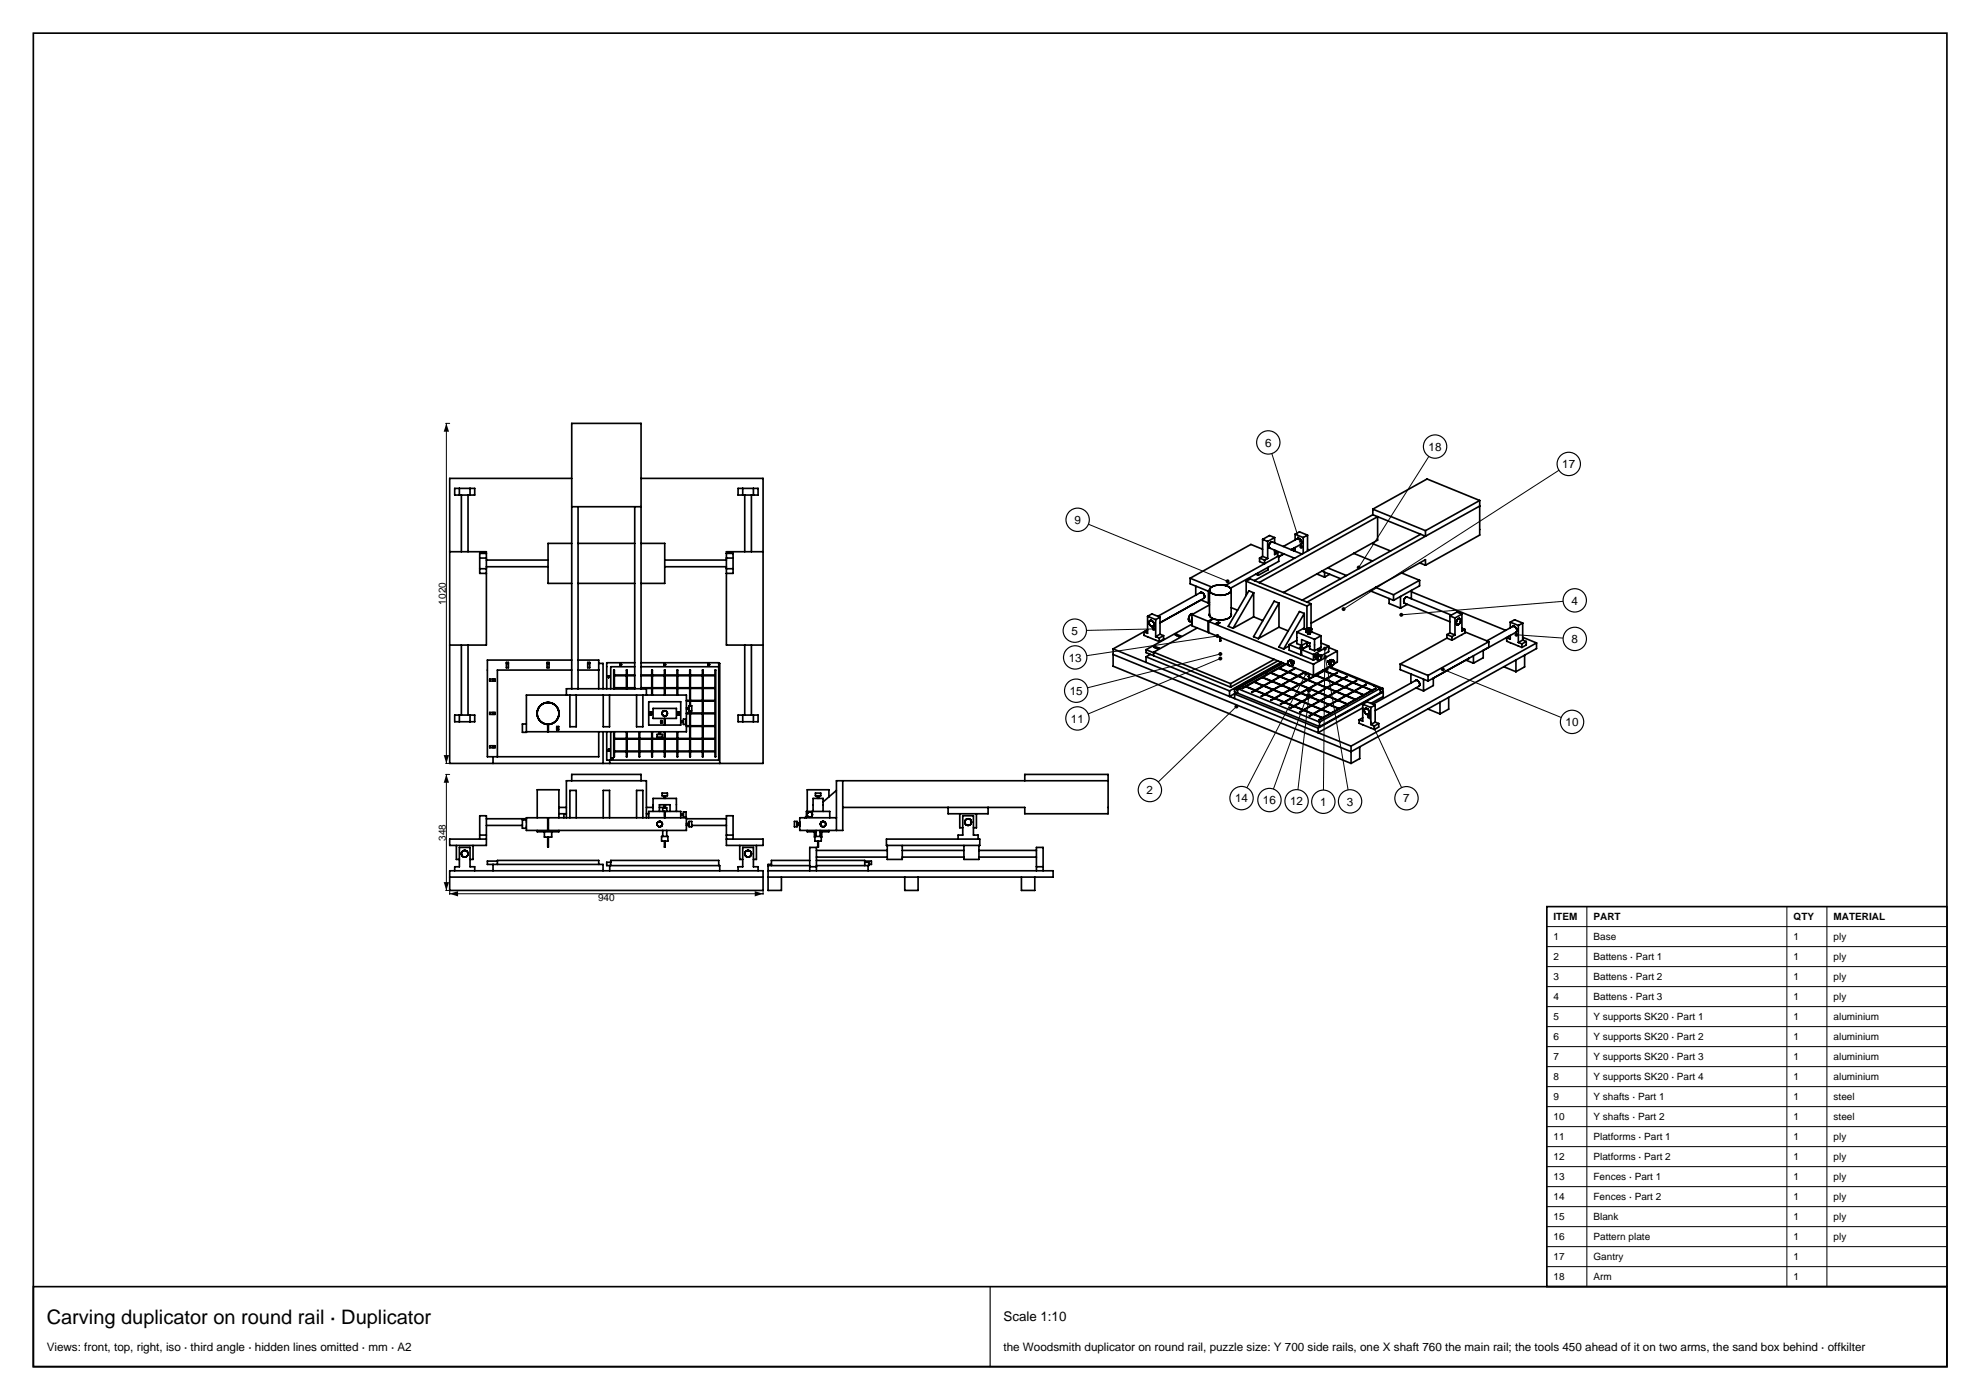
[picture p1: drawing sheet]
<svg xmlns="http://www.w3.org/2000/svg" width="594mm" height="420mm" viewBox="0 0 594 420" stroke-linecap="round" stroke-linejoin="round" font-family="sans-serif">
<g fill="none" stroke="#000" stroke-width=".5">
<path d="M10 9.9h574.1v400.1h-574.1zM136.4 146.5h6v2h-6zM137.8 146.5v2M138.4 148.5v17M140.4 148.5v17M141 146.5v2M171.5 143.5h-36.6v85.5h94v-85.5h-36.6M171.5 152h20.8M173.4 152v54.6M190.4 152v54.6M221.4 146.5h6v2h-6zM222.8 146.5v2"/>
<path d="M223.4 148.5v17M225.4 148.5v17M226 146.5v2M411.8 154.4l-35.5 19.8M411.8 152.7v1.7M411.8 154.4l15.8 6.5v-1.7M411.8 152.7l15.8 6.5M443.9 150.2v10.3l-16.3 9.1M443.9 151.8l-51.8 28.8M443.9 150.2l-15.8-6.5-16.3 9M443.9 150.2l-16.3 9M134.9 165.5h11v28h-11"/>
<path d="M143.9 170.6h2M143.9 167.4h2M145.9 166h-2v6h2M145.9 168h18.5M145.9 170h18.5M171.5 163h-7.1v12h7.1M173.4 175h17M173.4 163h17M192.3 163h7.1v12h-7.1M199.4 168h18.5M199.4 170h18.5M217.9 166h2v6h-2"/>
<path d="M217.9 170.6h2M217.9 167.4h2M228.9 165.5h-11v28h11M357 173.5v1.6l5.8 2.4M357 173.5l6.5 2.6M358.7 175.8v2.8M360.1 177.8l-12.8 7.1M360.2 177.7l-.1 .1M360.3 180l2.2 .9M360.4 177.7h.1M360.4 177.7h-.2M360.5 177.7l.7 .7 .1 .9"/>
<path d="M361.3 179.4l-13.3 7.4 12.3-6.8M361.3 179.3v.1M362.5 177.4v3.5M362.8 177v7.7M369.2 176.5v.1a1.56 1.56 0 0 1-1.7 1.8 4.1 4.1 0 0 1-4.6-1.2l-.1-.2M369.2 176.5a5 5 0 0 0-6.2 .1l-.2 .4M369.3 177v7.7M373.9 174.4v4.2M373.9 174.4l1.2-.7 15.6 6.3M373.9 174.4l18.2 7.4M376.1 177.8l-1.4-.6-6.2 10.7 1.4 .6M376.1 177.8l-6.2 10.7"/>
<path d="M376.1 177.8v7.2M376.7 172.3l.8 .3M377.5 171.8v.8M377.9 167.4v1.1l1.5 .6v-1.1M377.9 167.4l1.5 .6M378.8 164.8l-3.5-1.5-18.3 10.2M378.8 166.9l-.9 .5M378.8 161.8l1.5 .6M378.8 161.8v5.1M378.8 166.9l1.5 .6M380.3 167.5l-.9 .5M380.3 162.4v5.1"/>
<path d="M380.4 170.2v.8l-2.9 1.6M380.7 163.9v.1M380.7 164l.1 .3M380.8 164.3h.1M380.8 164.3v.1M380.8 164.4h.1M380.9 164.4l7.5 3.1M381.6 162.6h.1M381.6 162.6l-.6 .4-.3 .9M381.6 162.6l9 3.6M382.4 161.3v1.6M382.4 165v1.4l.9-.5"/>
<path d="M382.4 165.5l.9 .4M382.4 161.3l-1.5-.6-2.1 1.1M382.4 161.3l-2.1 1.1M382.8 165.2l-.4 .2M383.3 166.6l.3 .1M383.3 165.9v1M383.6 166.7v1.7l-14.5 8.1M383.6 166.7l-16 9M385.2 166.2l-1.6 .8M387.5 164.9v.1M388.5 160.3l2.5 1M388.5 160.3l1.3-.7 2.5 .9"/>
<path d="M388.5 160.3v1.7M388.5 164.3v1.1M389.4 161.5l-4.4 2.4M389.4 161.5h.3M389.4 161.5h.1M389.7 161.5v.1M389.7 161.6l.7 .8-.1 .8M390.3 163.3l-2.8 1.6M390.3 163.2v.1M391 161.3v4.7M392.3 164.8l.5 .2M392.3 160.5l-1.3 .8"/>
<path d="M392.3 160.5v4.8M395 172.2l2.4 .9M396.6 171.3l5.6 2.3M397.4 171.6v1.5M398.3 170.4l5.6 2.3M398.3 170.4l-13.3 7.4M398.9 172.3l-1.5 .8M406.1 166l5.6 2.3M406.1 166l7.2-4v-7l-35.5 19.8M406.1 166l-7.8 4.4M410.9 177.2l7.2 2.9M411.8 162.8v.3l5.4 2.2"/>
<path d="M412.7 176.2l5.4 2.2M412.7 176.2l-19.4 10.8M416.7 179.6v1.5l3.4 1.4M418.1 178.4v1.7M420.1 178.9v3.6M420.5 171.9l5.4 2.2M420.5 171.9l-7.8 4.3M421.6 179.3l-.5 .9 .3 .8 13.6 5.5M421.7 179.2l-.1 .1M422 179.1h.1M422 179.1l-.3 .1M422.1 179.1l13.3 5.4"/>
<path d="M423.4 177.5l28.3 11.6M423.4 177.1v2.5M425.9 174.1v1.7l-7.8 4.3M425.9 174.1l-7.8 4.3M425.9 168.9l1.7 .7M426.2 160.3l-35.5 19.7M427.6 169.6v-1.7l-7.1 4M138.4 193.5v21M140.4 193.5v21M151.9 199h.6M151.9 198.7h.6v1.6h-.6zM164.1 199h.6"/>
<path d="M164.1 198.7h.6v1.6h-.6zM171.5 198h-25.3v29h33.4v-7.5M173.4 198h6.2v8.6M176.3 199h.6M176.3 198.7h.6v1.6h-.6zM179.6 199h1.3v7.6M186 199.4h.1M186 199.5h.1M186 199.3v.1M186.1 199.3h-.1M186.1 199.5v.1M186.1 199.6h.1"/>
<path d="M186.1 199.3h.1M186.1 199.2v.1M186.1 199.2h.1M186.2 199.6h.1M186.2 199.2h.1M186.3 199.2h.1M186.3 199.6h.1M186.3 199.2v.1M186.3 199.3h.1M186.4 199.6h.1M186.4 199.3h.1M186.4 199.5v.1"/>
<path d="M186.4 199.5h.1M186.4 199.4h.1M190.4 198.8h-8.4v7.8M192.3 198.8h23.3v29.2h-33.6v-8.5M199.2 199.4h.1M199.2 199.5h.1M199.2 199.3v.1M199.3 199.3h-.1M199.3 199.5v.1M199.3 199.6h.1M199.3 199.3h.1M199.3 199.2v.1"/>
<path d="M199.3 199.2h.1M199.4 199.6h.1M199.4 199.2h.1M199.5 199.2h.1M199.5 199.6h.1M199.5 199.2v.1M199.5 199.3h.1M199.6 199.6h-.1M199.6 199.3h.1M199.6 199.5v.1M199.6 199.5h.1M199.6 199.4h.1"/>
<path d="M212.4 199.4h.1M212.4 199.5h.1M212.4 199.3v.1M212.4 199.3h.1M212.5 199.3h-.1M212.5 199.5v.1M212.5 199.6h.1M212.5 199.3h.1M212.5 199.2v.1M212.5 199.2h.1M212.6 199.2h-.1M212.6 199.6h.1"/>
<path d="M212.6 199.2h.1M212.7 199.2h.1M212.7 199.6h.1M212.7 199.2v.1M212.7 199.3h.1M212.8 199.6h-.1M212.8 199.3h.1M212.8 199.5v.1M212.8 199.5h.1M212.8 199.3v.1M212.8 199.4h.1M215.6 199h.3v30"/>
<path d="M223.4 193.5v21M225.4 193.5v21M333.9 194.7v5.2l71.4 29.1M333.9 194.7l71.4 29.1M343.2 189.6v1l4.6 1.9M343.8 197v1.7M343.8 197l25.1 10.3M343.8 194.9v.9l25.4 10.3M343.8 194.9l2.3 .9M344.3 188.9l-10.4 5.8M344.3 189l-1.1 .6M344.3 184.9v5.1l-1.1-.4"/>
<path d="M344.3 184.9l2.4 1M344.3 184.9l1.3-.7 2.4 1M344.9 186.3l-.2 .4 .2 .7 .5 .5 .5 .1M345 186.2l-.1 .1M345.1 186.2h-.1M345.1 196.3l-1.3 .7M345.1 186.1l.5 .1 .4 .5 .2 .6-.1 .5M345.1 186.1v.1M345.9 188h.1M346 187.9l-.1 .1M346.1 187.9h-.1M346.1 195.7v1"/>
<path d="M346.1 195.7l23.1 9.4M346.1 194.1l.4-.2 1.2 .5-.4 .2zM346.1 187.8v.1M346.1 187.8h.1M346.5 193.9v.4M346.7 191l1.1 .4M346.7 185.9v5.1M347.8 191.4v1.1M348 190.3l1.1 .4M348 185.2l-1.3 .7M348 185.2v5.1M348 190.3l-1.3 .7"/>
<path d="M349.1 190.7v1l-1.3 .8M349.1 190.7l-1.3 .7M352.6 190.5l.4-.2 1.2 .5-.4 .2zM353 190.3v.4M356.6 186.1v.1M356.6 186.2l.2 .2M356.8 186.4h.1M356.8 186.4l.8 .3M357.5 186.5l.1 .1M357.6 186.6h.1M357.6 187.2l-13.8 7.7M357.6 184.4v3.3l4.8 2"/>
<path d="M357.6 184.4l4.8 2M357.6 185.5l-.1 1M357.7 184.1h.1M357.7 184.1l-.5 .2-.4 .5-.2 1.3M357.8 184.1l.2 .1M359.2 188.4l-13.1 7.3M362.4 186.4v3.3M362.6 186.4v3.4l24.1 9.8M362.6 186.4l31.4 12.9M362.6 189.6l-.2 .1M362.8 184.7l1.1 .9M362.8 184.1v.6"/>
<path d="M362.8 180.7l-.3 .2M362.8 181.5l-5.2 2.9M363.9 185.6v.1M363.9 185.6l-1.5 .8M364.9 187l.6-.4 .5 .2-.7 .4zM365.5 186.6v.5M366 191.2v1M366 192.2h.1M366.1 192.2h.1M366.2 192.2h.1M366.2 191.3v.9M369.3 182.3l2 .8"/>
<path d="M369.4 184.7a4.8 4.8 0 0 1-5.4 .9l-1.4 .8M369.4 184.1v.6M376.1 185l2.8 1.2M376.1 185l-6.2 3.5M382.3 197.8l-13.1 7.3M383.4 198.3l-14.2 7.8M383.7 180.9l-1.5-.5-6.1 10.6 1.4 .6M383.7 188.1l2.8 1.2M383.7 188.1l-6.2 3.5M383.7 180.9l-6.2 10.7M383.7 180.9v7.2M384.3 198.7l-15.4 8.6"/>
<path d="M384.6 198.8l-14.2 7.9M385 198.9l-13.7 7.7M385.7 199.2l-13.1 7.3 1.1-.5 2.8 1.1M385.8 199.3l-2.1 1.1M386.3 198.9h.1M386.3 198.9l.4 .7M386.3 198.6v.3M386.3 198.6h.1M386.4 198.5l-.1 .1M386.4 198.4v.1M386.5 198.4h-.1M386.5 198.4h.1"/>
<path d="M386.6 198.3l-.1 .1M386.7 198.3h.1M386.7 198.3h-.1M386.7 199.6l.3 .2M386.8 193.4v1.7l3.5 1.4M386.8 193.8l-1.7 .9M386.8 193.4l3.5 1.4M386.8 198.3h.1M386.9 198.3l.1 .1M387 199.8h.1M387 198.4h.1M387 198.4l.5 .8"/>
<path d="M387 198.1l-.5 .3M387.1 199.8h.1M387.1 198l-.1 .1M387.1 199.8l6.9 2.8M387.1 198h.1M387.2 199.8h-.1M387.2 198h-.1M387.3 198h.1M387.3 198h-.1M387.3 199.8h-.1M387.3 198l.1 .1M387.3 199.7v.1"/>
<path d="M387.4 199.7h-.1M387.4 198.1h.1M387.5 198.1h.1M387.5 199.2v.1M387.5 199.3l-.1 .4M387.6 198.1v.1M387.6 198.2l.4 .5M387.9 198.3h-.1M387.9 199.4l-.6 .4M387.9 198.3h.1M387.9 199.4h.1M388 198.7v.3"/>
<path d="M388 199.3l-.1 .1M388 198.3h.1M388 199.2v.1M388 199.1v.1M388 199v.1M388.1 198.6l-.1 .1M388.1 198.6h.1M388.1 198.4h.1M388.1 198.5h.1M388.1 198.5v.1M389 192.1l-2.2 1.3M389 189.6v3.5l1.5 .6"/>
<path d="M389 189.6l5.4 2.2M389.9 194.3l.5-.3 .3 .1-.5 .3zM390.3 194.8v1.7M390.4 194v.3M390.5 194.9v1.7l3.5 1.4M390.5 194.9l3.5 1.5M390.5 196.5h-.2M390.7 180l2.6 1.1M391.3 184l-1.5-.5-6.1 10.6 1.4 .6M391.3 184l-6.2 10.7M391.3 184v4.7M391.9 188.9l-.9-.4-2 1.1"/>
<path d="M391.9 188.8v.7M391.9 189.5h.1M391.9 188.7v.1M391.9 188.8h.1M391.9 189.5v.1M391.9 188.7h.1M391.9 188.8v.1M391.9 188.9h.1M391.9 189.6h.1M391.9 188.6v.1M391.9 189.6l.1 .1M392 188.6h-.1"/>
<path d="M392 189l.2 .1M392 189.7h.1M392 189.7l.1 .1M392.1 188.5l-.1 .1M392.1 193.6h.1M392.1 192.6v1M392.1 192.8l-1.6 .9M392.1 192.7h.1M392.1 181.8v6.7M392.1 193.7h.1M392.1 192.6h.1M392.1 192.7v.1"/>
<path d="M392.1 192.8h.1M392.1 193.7l.1 .1M392.1 189.8h.1M392.2 192.8h.1M392.2 193.8h.1M392.2 189.8h.2M392.2 188.5h-.1M392.2 189.1h.1M392.2 193.8v.1M392.2 193.8l-1.9 1M392.3 192.8l.1 .1M392.3 188.4l-.1 .1"/>
<path d="M392.3 189.1h.5M392.4 189.8h.1M392.4 192.9h.1M392.4 193.9l-1.9 1M392.4 193.9h.1M392.5 189.8v.4M392.5 190.2h.1M392.5 189.8h.3M392.5 192.9h.1M392.5 190.2v.1M392.5 193.9h.1M392.6 190.3h.1"/>
<path d="M392.6 192.9h.1M392.6 193.9h.1M392.7 192.9h.1M392.7 193.9h.1M392.7 190.3h.1M392.8 190.3h-.1M392.8 188.4h.1M392.8 188.4h-.5M392.8 190.2v.1M392.8 192.9h-.1M392.8 193.9h-.1M392.8 190.2h.1"/>
<path d="M392.9 192.9h-.1M392.9 193.9h-.1M392.9 189.8v.4M392.9 188.4l.3 .1M392.9 189.1h-.1M392.9 192.9l-2.4-1v1.8M392.9 192.9v1.7l1.5 .6M392.9 193.9h.1M392.9 192.9h.1M393 189.8h-.2M393 189.8h.1M393.2 188.5h.1"/>
<path d="M393.2 189.1h-.3M393.2 189.8h-.2M393.2 189v.1M393.2 189.7v.1M393.3 188.5v.1M393.3 189h-.1M393.3 181.1v7.4M393.3 181.1l-1.2 .7M393.3 188.6l.1 .1M393.3 189h.1M393.4 189h-.1M393.4 188.9v.1"/>
<path d="M393.4 189.6l-.2 .1M393.4 189.6h.1M393.4 188.7h.1M393.4 188.9h.1M393.5 189.6l2.8 1.1M393.5 189.5l-.1 .1M393.5 188.7h.1M393.5 188.8l-.1 .1M393.5 189.5h.1M393.5 188.7v.1M393.5 188.8h.1M393.5 188.8v.7"/>
<path d="M394 199.3v3.3M394 196.4v1.6M394.4 191.8v3.4M394.5 196.9h.1M394.6 196.9h.1M394.6 197h.1M394.6 196.8v.1M394.6 197l.2 .1M394.6 196.8h.1M394.6 196.7h.1M394.7 196.7h.1M394.7 196.6v.1"/>
<path d="M394.7 196.6l.3 .1M394.8 196.6h.1M394.8 197.4h.1M394.8 197.4v.2M394.8 197.6h.1M394.8 197.1v.3M394.8 197.6l-.8 .4M394.8 196.7h.1M394.8 197.6l.1 .1M394.9 197l-.1 .1M394.9 197.7h.1M394.9 196.9v.1"/>
<path d="M394.9 197.7v.1M394.9 197.8h.1M395 197.8l.6 .3M395 196.7l-.1 .2M395 196.7h.1M395 196.6v.1M395.3 196.4l-.3 .2M395.3 196.4h.1M395.4 197.7h.1M395.4 196.3l-.1 .1M395.4 197.7v.1M395.4 197.8v.1"/>
<path d="M395.4 197.9l.1 .1M395.4 196.3h.1M395.5 194.9h.1M395.5 195h.1M395.5 198h.1M395.5 194.8h.1M395.5 198l.1 .1M395.5 196.3h.1M395.5 196.3h-.1M395.6 195v.1M395.6 196.3l.6 .3M395.6 194.8h.1"/>
<path d="M395.6 198.1h.1M395.6 195.1h.1M395.7 195.1h.1M395.7 198.1h.1M395.7 196.8l-.3 .9M395.7 194.7l-.1 .1M395.7 194.7h.1M395.7 196.8h.1M395.8 194.7h-.1M395.8 195.1h.1M395.8 194.7h.1M395.8 198.1h-.1"/>
<path d="M395.8 196.7l-.1 .1M395.9 198.1h-.1M395.9 194.7h.1M395.9 194.7h-.1M395.9 196.7h-.1M395.9 195.1h.1M396 195.1h-.1M396 194.7h.1M396 195.1h.1M396 197.9l-.1 .2M396 196.6l-.1 .1M396.1 194.7v.1"/>
<path d="M396.1 195.1h-.1M396.1 197.9h-.1M396.1 196.6h.1M396.1 196.6h-.1M396.1 194.8h.1M396.1 195.1h.1M396.1 195v.1M396.2 194.8h.1M396.2 196.6h.1M396.2 195h-.1M396.2 195h.1M396.3 194.9h.1"/>
<path d="M396.3 195h-.1M396.3 194.9v.1M396.3 196.6v.1M396.3 192.9l2.3 .9M396.3 190.7v3.4l-1.9 1.1M396.3 190.7l-1.9 1.1M396.3 196.7h.1M396.4 196.7v.1M396.4 196.8h.1M396.4 196.8v.2M396.4 197h.1M396.4 197l-.3 .9"/>
<path d="M398.5 198.5h.1M398.5 198.6h.1M398.5 198.4h.1M398.5 198.3v.1M398.5 198.6l.2 .1M398.5 198.3h.1M398.6 198.3h-.1M398.6 198.3h.1M398.6 198.2v.1M398.6 193.8v1.7l-2.2 1.2M398.6 194.2l2.6 1.1M398.6 193.8l-4.6 2.6"/>
<path d="M398.6 198.2h.1M398.7 198.2l.2 .1M398.7 199v.1M398.7 199.1v.1M398.7 198.7v.3M398.7 199.2h.1M398.7 199.2v.1M398.7 199.3h.1M398.8 199.3l.7 .4M398.8 200l16.1 6.5M398.9 198.3l-.2 .4M398.9 198.3h.1"/>
<path d="M398.9 198.2v.1M399.3 197.9l-.4 .3M399.3 199.3v.1M399.3 199.4l.1 .2M399.3 199v.3M399.3 198.9v.1M399.3 197.9h.1M399.4 199.6h.1M399.4 197.9h.1M399.4 197.9h-.1M399.4 199.6l-5.4 3M399.5 197.9l.6 .3"/>
<path d="M399.5 199.6v.1M399.5 199.7h.1M399.6 199.7h.1M399.6 198.4l-.3 .5M399.6 198.4h.1M399.7 199.7h-.1M399.7 199.7h.1M399.8 198.2l-.2 .2M399.9 198.2h-.1M399.9 198.2h.1M400 198.2h.1M400 198.2h-.1"/>
<path d="M400.1 198.2h.1M400.2 199.2l-.5 .5M400.2 198.2h.1M400.2 199.2h.1M400.2 198.2l.1 .2M400.2 199.1v.1M400.3 198.4h.1M400.3 198.4v.2M400.3 198.6h.1M400.3 198.6l-.1 .5M401.2 195.3v3.3l-1 .6M401.2 195.3l-7.2 4"/>
<path d="M420.1 199.2v1.7l8.3 3.4M420.1 199.2l8.3 3.4M422.2 181.3l-2.1 1.2M434.1 191.4l-14 7.8M434.1 191.4l1.5 .7M434.1 190.4l1.5 .6M434.1 190.4v1M435 184.8l1.5 .6M435 189.9l1.5 .6M435 189.9l-.9 .5M435 184.8v5.1M435.6 191v1.1"/>
<path d="M436.5 190.5l-.9 .5M436.5 185.4v5.1M437.2 187.4h.1M437.4 187.4h-.1M437.4 185.7l-.5 1 .3 .7M437.4 185.7h.1M437.5 187.4h-.1M437.6 187.3l-.1 .1M437.6 185.6l-.2 .1M437.7 185.6h-.1M437.8 185.5h.1M437.8 185.5l-.1 .1"/>
<path d="M437.9 185.5v.1M437.9 187l-.3 .3M437.9 185.6h.1M437.9 186.9v.1M438 185.6h.1M438 185.6v.1M438 185.7l.2 .5-.3 .7M438.6 184.2v5.1l.9-.5M438.6 188.5l.9 .3M438.6 184.2l-1.5-.6-2.1 1.2M438.6 184.2l-2.1 1.2M439.5 189.6l7.1 2.9"/>
<path d="M439.5 188.8v1.1l-3.9 2.2M439.8 198l2.2 1M440.7 197.5l-10.7 6M440.7 197.5h.1M440.8 197.4l-.1 .1M442 196.7v2.3M445 195.1v2.2l-3 1.7M446.6 192.5v1.7l-18.2 10.1M446.6 192.5l-18.2 10.1M452 191.3v1.1l4.6 1.8M453.1 190.6v1.1l-1.1-.4M453.1 186.7l2.4 .9"/>
<path d="M453.1 186.7l1.3-.8 2.4 1M453.1 190.7l-1.1 .6M453.1 186.7v1.6M453.8 187.9l-7.7 4.4M453.9 187.9h-.1M454.1 187.9h.1M454.1 187.9h-.2M454.2 187.9l.4 .3M454.6 188.2h.1M454.7 188.2l.3 1.1M454.8 198v3.5M454.8 189.7l-9.8 5.5"/>
<path d="M454.8 189.7h.1M455 189.4l-.2 .3M455 189.3v.1M455.5 192.7l1.1 .5M455.5 187.6v5.1M456.6 193.2v1M456.8 191.2l4.2 1.7M456.8 192l1.1 .5M456.8 186.9l-1.3 .7M456.8 186.9v5.1M456.8 192l-1.3 .7M457.4 196.5v3.6l-2.6 1.4"/>
<path d="M457.9 192.5v1l-1.3 .7M457.9 192.5l-1.3 .7M461 192.9v1.7l-55.7 30.9-71.4-29.2M461 192.9l-55.7 30.9M136.4 214.5h6v2h-6zM137.8 214.5v2M141 214.5v2M146.9 203.7h1.6v.6h-1.6zM146.9 213.7h1.6v.6h-1.6zM147.9 203.7v.6M147.9 213.7v.6M161.2 213.1l.1 2"/>
<path d="M161.3 213.2l.1 1.9M161.3 215.1l1.2 1.6 1.8 .6v2.2h-6.4M161.4 212.6l-.2 .5M161.5 212.7l-.2 .5M162.3 211.5l-.9 1.1M162.3 211.5l-.8 1.2M163 211l-.7 .5M163 211.1l-.7 .4M164.1 210.7l.6 .1M164.1 210.7l-1.1 .3M164.1 210.8l-1.1 .3M164.3 218.1h.2"/>
<path d="M164.3 218.7h.2M164.7 210.8l.6 .1M164.7 210.7l1.1 .4M165.5 210.9l.3 .1M165.8 211.1l.7 .4M165.8 211l.7 .5M166.5 211.5a3.3 3.3 0 0 1-.2 5.2 3.3 3.3 0 0 1-4.9-1.6M166.5 211.5a3.3 3.3 0 0 1 1 3.6 3.3 3.3 0 0 1-3 2.2v2.2h41.4v-11h-48v11.2h-1.2v-2.5h1.2M167 217.9h.6v1h-.6zM167 218.1h.4v.6h-.4M169.9 208.5v-1.9h24v1.9M171 208.5v9.5h1.9v-9.5"/>
<path d="M171.5 201h-22.3v26M171.5 206.6v-79.6h20.8v79.6M173.4 201h6.2M180.9 219.5v9.5M181 208.5v9.5h1.9v-9.5M182.4 203h.1M182.4 203.1h.1M182.4 202.9v.1M182.5 202.9h-.1M182.5 203.1v.1M182.5 202.9h.1M182.5 203.2h.1"/>
<path d="M182.5 202.8v.1M182.5 202.8h.1M182.6 203.2h.1M182.6 202.8h.1M182.7 202.8h.1M182.7 203.2h.1M182.7 202.8v.1M182.7 202.9h.1M182.8 203.2h-.1M182.8 202.9h.1M182.8 203.1h.1M182.8 203h.1"/>
<path d="M183.2 219.5v8.5M184.3 202.7h3.6v3.6h-3.6zM184.3 206.6h3.6M184.3 219.5v2h3.6v-2M188.1 219.5v2h3.6v-2M190.4 200h-7.2v6.6M190.4 202.5h-2.3v-1.5h-.2v1.5h-3.6v-1.5h-.2v5.6M190.4 202.7h-2.3v3.6h2.3M190.4 206.5l-2.3 .1M191 208.5v9.5h1.9v-9.5M191.9 219.5v2h3.6v-2M192.3 202.5h3.2v-1.5h.2v1.5h3.6v-1.5h.2v1.5h3.6v-1.5h.2v1.5h3.6v-1.5h.2v1.5h3.6v-1.5h.2v1.5h3.6v-1.5h.2v26h-.2v-1.5h-3.6v1.5h-.2v-1.5h-3.6v1.5h-.2v-1.5h-3.6v1.5h-.2v-1.5h-3.6v1.5h-.2v-1.5h-3.6v1.5h-.2v-1.5h-3.6v1.5h-.2v-1.5h-3.6v1.5h-.2v-1.5h-3.6v1.5h-.2v-7.5"/>
<path d="M192.3 200h23.3M192.3 202.7h3.2v3.6h-3.2M192.3 206.5h3.2v2M194.8 214v.1M194.8 214h.1M194.8 214.1h.1M194.8 214.1h.7v.2M194.8 213.9v.1M194.8 213.9h.1M194.8 214.2h.1M194.9 213.9h-.1M194.9 214.2h.1"/>
<path d="M194.9 213.8v.1M194.9 214.2v.1M194.9 214.3h.1M194.9 213.8h.1M194.9 214.3l.1 .1M195 213.7h-.1M195 213.7h.1M195 214.4h.1M195.1 213.6l-.1 .1M195.1 214.4h.1M195.1 213.6h.1M195.2 213.6h-.1"/>
<path d="M195.2 214.4h.1M195.2 213.6h.1M195.3 213.6h.1M195.3 214.4h-.1M195.3 214.4h.1M195.4 213.6v.1M195.4 213.7h.1M195.4 214.4h-.1M195.4 214.4h.1M195.5 213.7v.1M195.5 214.3h.1M195.5 213.8v.1h-.7"/>
<path d="M195.5 213.8h.1M195.6 213.8v.1M195.6 214.2l-.1 .1M195.6 213.9h.1M195.6 214.2h.1M195.6 213.9v.1M195.6 214.1v.1M195.6 214h.1M195.6 214.1h.1M195.6 214v.1M195.7 202.7h3.6v3.6h-3.6zM195.7 208.5v-2h3.6v2"/>
<path d="M195.7 219.5v2h3.6v-2M195.9 212.5h7v3h-7zM197.7 219.5v.8M198.1 219.5v.8M198.2 216.2h.4v.7h-.4zM198.6 216.3h-.2v.4h.2M198.7 213.6l.1 .9M198.8 213.6h-.1M198.8 214.5l.1 .1M198.9 214.6l.1 .1M199 213.3l-.2 .3M199 214.7h.1"/>
<path d="M199.1 213.3h-.1M199.3 215.5v2h-4.7v-7h9.6v7h-4.7v-2M199.3 217.1h.2M199.3 216.3h.2M199.3 216.7h.2M199.5 202.7h3.6v3.6h-3.6zM199.5 208.5v-2h3.6v2M199.5 219.5v2h3.6v-2M199.7 213.3h.1M199.7 213.3h-.6M199.8 213.3l.3 .3M200.1 213.6h.1"/>
<path d="M200.1 213.6l.1 .6M200.2 214.2l-.4 .5h-.7M200.2 214.2h.1M203.2 214v.1M203.2 214h.1M203.2 214.1h.1M203.2 213.9v.1M203.2 213.9h.1M203.2 214.2h.1M203.3 213.9h-.1M203.3 214.2h.1M203.3 213.8v.1"/>
<path d="M203.3 214.2v.1M203.3 214.3h.1M203.3 213.8h.1M203.3 202.7h3.6v3.6h-3.6zM203.3 208.5v-2h3.6v3.6h-1M203.3 213.8v.1h.7M203.3 214.3l.1 .1M203.4 213.7h-.1M203.4 213.7h.1M203.4 214.4h.1M203.5 213.7h-.1M203.5 213.6v.1"/>
<path d="M203.5 214.4h.1M203.5 213.6h.1M203.6 213.6h-.1M203.6 214.4h.1M203.6 213.6h.1M203.7 213.6h.1M203.7 214.4h-.1M203.7 214.4h.1M203.8 213.6v.1M203.8 213.7h.1M203.8 214.4h-.1M203.8 214.4h.1"/>
<path d="M203.9 213.7v.1M203.9 214.3h.1M203.9 213.8h.1M204 213.8v.1M204 214.2l-.1 .1M204 213.9h.1M204 214.2h.1M204 213.9v.1M204 214.1v.1M204 214.1h-.7v.2M204 214h.1M204 214.1h.1"/>
<path d="M204 214v.1M204.2 216.3h.8M204.2 216.7h.8M205 215.7h.8v1.6h-.8zM205.9 217.9h1v3.6h-3.6v-2M205.9 214.1h1v3.6h-1M205.9 210.3h1v1.4M205.9 212.3h.8M205.9 212.7h.8M206.7 211.7h.8v1.6h-.8zM206.9 213.3v.6h-1M207.1 202.7h3.6v3.6h-3.6z"/>
<path d="M207.1 206.5h3.6v3.6h-3.6zM207.1 217.9h3.6v3.6h-3.6zM207.1 211.7v-1.4h3.6v3.6h-3.6v-.6M207.1 214.1h3.6v3.6h-3.6zM210.9 202.7h3.6v3.6h-3.6zM210.9 206.5h3.6v3.6h-3.6zM210.9 217.9h3.6v3.6h-3.6zM210.9 210.3h3.6v3.6h-3.6zM210.9 214.1h3.6v3.6h-3.6zM221.4 214.5h6v2h-6zM222.8 214.5v2M226 214.5v2"/>
<path d="M368.9 207.3v1.6l2-1.1M369.2 205.1v1M370.4 206.7v.9l25.5 10.4M370.4 206.7l.9 .4M370.4 208.2v1.4M370.4 208.2l25 10.2M371 207.8l-.6 .4M371.3 206.6v1.3M371.3 206.6l24.6 10M371.9 206.5h.1M371.9 206.6h.1M372 206.5h.1"/>
<path d="M372 206.6h.1M372.1 206.5h.1M372.6 205.8h.1M372.6 205.7h.1M372.7 205.7h.1M372.8 205.7h.1M372.8 205.7h-.1M373.9 205.9v.2M373.9 205.9l2.7 1.2M376.3 204.6v.1M376.3 204.6l2.8 1.1M376.5 207.1l-1 .6 1.1-.5 2.7 1.1"/>
<path d="M376.5 207.1v.2M376.6 207.1v.1M376.7 207.1l2.8 1.1M376.7 207.1v.1M378.8 203.2v.1M378.8 203.2l2.7 1.1M378.9 205.7l-2.7-1.1-2.3 1.3M378.9 205.7l-2.3 1.4M378.9 205.7v.2M379.1 205.7v.1M379.1 205.8l2.7 1.1M379.1 205.8l-2.4 1.3"/>
<path d="M379.2 205.7l2.7 1.2M379.2 205.7v.2M379.3 208.3l-.9 .5 1.1-.4M379.3 208.3v.2M379.5 208.2v.2M379.5 208.4l2.7 1.1M379.6 208.3l2.8 1.1M379.6 208.3v.1M379.7 201.8h.1M379.8 201.7l-.1 .1M379.8 201.7h.1M379.9 201.7h.1"/>
<path d="M380 201.7h.1M381.3 201.8v.1M381.3 201.8l2.7 1.1M381.4 204.4l-2.7-1.1-2.4 1.3M381.4 204.4l-2.3 1.3M381.4 204.4v.1M381.5 204.3v.1M381.6 204.4l2.7 1.2M381.6 204.4l-2.4 1.3M381.7 204.4l2.7 1.1M381.7 204.4v.1M381.8 206.9l-2.3 1.3"/>
<path d="M381.8 206.9v.2M381.9 206.9v.1M382 207l2.7 1.1M382 207l-2.4 1.3M382.1 206.9l2.7 1.1M382.1 206.9v.1M382.2 209.5l-.9 .5 1.1-.5M382.2 209.5v.1M382.4 209.4v.2M382.4 209.5l2.7 1.2M382.5 209.5l2.7 1.1M382.5 209.5v.1"/>
<path d="M383.7 200.4v.2M383.7 200.4l2.8 1.1M383.9 203l-2.8-1.1-2.3 1.3M383.9 203l-2.4 1.3M383.9 203v.1M384 202.9v.2M384.2 203l2.7 1.1M384.2 203v.1M384.3 205.6l-2.4 1.3M384.3 205.6v.1M384.4 205.5v.1M384.4 205.6l2.8 1.1"/>
<path d="M384.4 205.6l-2.3 1.3M384.6 205.5l2.7 1.2M384.6 205.5v.2M384.7 208.1l-2.3 1.3M384.7 208.1v.2M384.8 208v.2M384.9 208.2l2.7 1.1M384.9 208.2l-2.4 1.3M385 208.1l2.7 1.1M385 208.1v.1M385.1 210.7l-1 .5 1.2-.5M385.1 210.7v.1"/>
<path d="M385.2 210.6v.1M385.3 210.7l2.7 1.1M385.4 210.7l2.7 1.1M385.4 210.7v.1M386.4 201.6l-2.8-1.1-2.3 1.3M386.4 201.6l-2.4 1.3M386.4 201.6v.2M386.5 201.5v.2M386.5 201.7l2.7 1.1M386.5 201.7l-2.3 1.3M386.6 201.6l2.8 1.1M386.6 201.6v.1"/>
<path d="M386.8 204.2l-2.8-1.1-2.3 1.3M386.8 204.2l-2.4 1.3M386.8 204.2v.1M386.9 204.1v.2M386.9 204.2l2.7 1.2M386.9 204.2l-2.3 1.3M387 204.2l2.8 1.1M387 204.2v.1M387.2 206.7l-2.4 1.3M387.2 206.7v.2M387.3 206.7v.1M387.3 206.8l2.8 1.1"/>
<path d="M387.3 206.8l-2.3 1.3M387.5 206.7v.1M387.5 206.7l2.7 1.1M387.6 209.3l-2.4 1.3M387.6 209.3v.1M387.7 209.2v.2M387.7 209.3l2.8 1.2M387.7 209.3l-2.3 1.4M387.9 209.3l2.7 1.1M387.9 209.3v.1M388 211.8l-1 .6 1.2-.5 2.7 1.1M388 211.8v.2"/>
<path d="M388.1 211.8v.1M388.3 211.8l2.7 1.1M388.3 211.8v.2M388.6 200.4l-2.1 1.1M388.7 200.5l-2.1 1.1M389.2 202.8l-2.3 1.3M389.2 202.8v.1M389.4 202.7v.2M389.4 202.9l2.7 1.1M389.4 202.9l-2.4 1.3M389.5 202.8l2.8 1.1M389.5 202.8v.1"/>
<path d="M389.6 205.4l-2.3 1.3M389.6 205.4v.1M389.8 205.3v.1M389.8 205.4l2.7 1.1M389.8 205.4l-2.3 1.3M389.9 205.3l2.8 1.2M389.9 205.3v.2M390.1 207.9l-2.4 1.3M390.1 207.9v.2M390.2 207.8v.2M390.2 208l2.7 1.1M390.2 208l-2.3 1.3"/>
<path d="M390.3 207.9l2.8 1.1M390.3 207.9v.1M390.5 210.5l-2.4 1.3M390.5 210.5v.1M390.6 210.4v.1M390.6 210.5l2.8 1.1M390.6 210.5l-2.3 1.3M390.8 210.5l2.7 1.1M390.8 210.5v.1M390.9 213l-1 .6 1.1-.5M390.9 213v.2M391 212.9v.2"/>
<path d="M391 213.1l2.8 1.1M391.2 213l2.7 1.1M391.2 213v.1M391.5 201.6l-2.1 1.1M391.6 201.6l-2.1 1.2M392.1 204l-2.3 1.3M392.1 204v.1M392.3 203.9v.2M392.3 204l-2.4 1.3M392.3 204l2.7 1.2M392.4 204l2.7 1.1M392.4 204v.1"/>
<path d="M392.5 206.5l-2.3 1.3M392.5 206.5v.2M392.6 202v1M392.6 203h.1M392.7 203.1h.1M392.7 206.5v.1M392.7 206.6l2.7 1.1M392.7 206.6l-2.4 1.3M392.7 203v.1M392.7 203h.1M392.8 202.1v.9M392.8 206.5l2.8 1.1"/>
<path d="M392.8 206.5v.2M392.9 209.1l-2.3 1.3M392.9 209.1v.1M393.1 209v.2M393.1 209.2l2.7 1.1M393.1 209.2l-2.3 1.3M393.2 209.1l2.8 1.1M393.2 209.1v.1M393.4 211.6l-2.4 1.3M393.4 211.6v.2M393.5 211.6v.1M393.5 211.7l2.7 1.1"/>
<path d="M393.5 211.7l-2.3 1.3M393.6 211.6l2.8 1.2M393.6 211.6v.2M393.8 214.2l-1 .5 1.1-.4M393.8 214.2v.1M393.9 214.1v.2M393.9 214.3l2.8 1.1M394.1 214.2l2.7 1.1M394.1 214.2v.1M394.3 202.5l.3 .1M394.4 202.4l.3 .1M394.6 202.6l-2.3 1.3"/>
<path d="M394.6 202.6v.2M394.7 202.5v.2M394.7 202.7l2.8 1.1M394.7 202.7l-2.3 1.3M394.9 202.6v.1M394.9 202.6l2.7 1.1M395 205.2l-2.3 1.3M395 205.2v.1M395.1 205.1v.1M395.2 205.2l2.7 1.1M395.2 205.2l-2.4 1.3M395.3 205.1l2.7 1.2"/>
<path d="M395.3 205.1v.2M395.4 207.7l-2.3 1.3M395.4 207.7v.2M395.6 207.6v.2M395.7 207.7l2.7 1.1M395.7 207.7v.1M395.8 210.3v.1M395.8 210.3l-2.3 1.3M395.9 216.6v1.4M396 210.2v.1M396.1 210.3l2.7 1.1M396.1 210.3v.1"/>
<path d="M396.2 212.8l-2.3 1.3M396.2 212.8v.2M396.4 212.8v.1M396.5 212.8l2.8 1.1M396.5 212.8v.1M396.7 215.4v.1M396.8 201.1l.3 .1M396.8 215.3v.2M396.9 201l.3 .2M397.1 201.2l-2.4 1.3M397.1 201.2v.2M397.2 201.2v.1"/>
<path d="M397.2 201.3l-2.3 1.3M397.2 201.3l2.8 1.1M397.4 201.2l2.7 1.1M397.4 201.2v.1M397.5 203.8l-2.4 1.3M397.5 203.8v.1M397.6 203.7v.2M397.6 203.8l2.8 1.2M397.6 203.8l-2.3 1.3M397.8 203.8v.1M397.8 203.8l2.7 1.1M397.9 206.3l-2.3 1.3"/>
<path d="M397.9 206.3v.2M398 206.3v.1M398 206.4l2.8 1.1M398 206.4l-2.3 1.3M398.2 206.3l2.7 1.1M398.2 200.6v.2M398.2 206.3v.2M398.2 200.6l-1 .6M398.2 200.6l.1 .1-.9 .5M398.3 208.9l-2.7-1.1-2.4 1.3M398.3 208.9l-2.3 1.3M398.3 208.9v.1"/>
<path d="M398.4 208.8v.2M398.5 200.1l15.6 6.4M398.6 208.9l2.7 1.1M398.6 208.9v.1M398.7 211.4l-2.7-1.1-2.4 1.3M398.7 211.4l-2.3 1.4M398.7 211.4v.2M398.8 211.4v.1M398.9 211.5l2.7 1.1M398.9 211.5l-2.4 1.3M399 211.4l2.7 1.2M399 211.4v.2"/>
<path d="M399.1 214l-2.7-1.1-2.3 1.3M399.1 214l-2.3 1.3M399.1 214v.1M399.3 213.9v.2M400 202.4l-2.4 1.3M400 202.4v.2M400.1 202.3v.2M400.2 202.4l2.8 1.1M400.2 202.4v.1M400.4 205l-2.4 1.3M400.4 205v.1M400.5 204.9v.1"/>
<path d="M400.5 205l2.8 1.1M400.5 205l-2.3 1.3M400.7 205l2.7 1.1M400.7 205v.1M400.8 207.5l-2.4 1.3M400.8 207.5v.2M400.9 207.4v.2M401.1 207.5l2.7 1.1M401.1 201.8l.1 .1-1 .5M401.1 201.8v.1M401.1 207.5v.1M401.1 201.8l-1 .5"/>
<path d="M401.2 210.1l-2.7-1.1-2.4 1.3M401.2 210.1l-2.4 1.3M401.2 210.1v.1M401.3 210v.1M401.3 210.1l2.8 1.2M401.3 210.1l-2.3 1.3M401.5 210.1l2.7 1.1M401.5 210.1v.1M401.6 212.6l-2.3 1.3M401.6 212.6v.2M401.7 212.6v.1M402.2 201.6h.1"/>
<path d="M402.3 201.6h.1M402.3 201.7h.1M402.4 201.7h.1M402.8 203.6l-2.7-1.1-2.3 1.3M402.8 203.6l-2.3 1.3M402.8 203.6v.1M403 203.5v.2M403 203.6l2.7 1.2M403 203.6l-2.3 1.4M403.1 203.6l2.8 1.1M403.1 203.6v.1M403.3 206.1l-2.4 1.3"/>
<path d="M403.3 206.1v.2M403.4 206.1v.1M403.5 206.1l2.8 1.1M403.5 206.1v.2M403.7 208.7l-2.8-1.1-2.3 1.3M403.7 208.7l-2.4 1.3M403.7 208.7v.1M403.8 208.6v.2M403.9 208.7l2.8 1.1M403.9 203h.2l-1 .6M403.9 203v.1M403.9 208.7v.1"/>
<path d="M403.9 203l-.9 .5M404.1 211.3l-2.4 1.3M404.1 211.3v.1M404.2 211.2v.1M405.7 204.8l-2.3 1.3M405.7 204.8v.1M405.9 204.7v.1M406 204.8l2.7 1.1M406 204.8v.1M406.1 207.3l-2.7-1.1-2.3 1.3M406.1 207.3l-2.3 1.3M406.1 207.3v.2"/>
<path d="M406.3 207.2v.2M406.3 207.4l2.7 1.1M406.3 207.4l-2.4 1.3M406.4 207.3l2.8 1.1M406.4 207.3v.1M406.6 209.9l-2.8-1.1-2.3 1.3M406.6 209.9l-2.4 1.3M406.6 209.9v.1M406.7 209.8v.1M406.8 204.2h.2l-1 .6M406.8 204.2v.1M406.8 204.2l-.9 .5"/>
<path d="M407.8 215.9v1.1l4.5 1.8M408.6 205.9l-2.7-1.1-2.4 1.3M408.6 205.9l-2.3 1.3M408.6 205.9v.2M408.7 205.9v.1M408.8 206l2.7 1.1M408.8 206l-2.4 1.3M408.8 211.3v5.1l-1-.5M408.8 211.3l2.4 1M408.8 211.3l1.3-.8 2.4 1M408.8 215.3l-1 .6M408.8 212.4l-13.4 7.4v-1.4"/>
<path d="M408.9 205.9l2.7 1.2M408.9 205.9v.2M409 208.5l-2.3 1.3M409 208.5v.1M409.2 208.4v.2M409.5 212.6l-.2 .4 .1 .6 .4 .6 .5 .2M409.6 212.5l.5 .1 .4 .4M409.6 212.5l-.1 .1M409.7 205.3l.2 .1-1 .5M409.7 205.3v.2M409.7 205.3l-1 .6M410.4 214.4h-.1"/>
<path d="M410.5 214.3l-.1 .1M410.5 213h.1M410.6 214.3h-.1M410.6 213l.1 1.1M410.7 214.1l-.1 .2M410.7 214.1h.1M411.2 217.4l1.1 .4M411.2 212.3v5.1M411.5 207.1l-2.3 1.3M411.5 207.1v.2M411.6 207.1v.1M412.2 205.7h.1"/>
<path d="M412.3 205.7h.1M412.3 217.8v1M412.3 205.8h.1M412.4 205.8h.1M412.5 216.6l1.1 .5M412.5 211.5l-1.3 .8M412.5 211.5v5.1M412.5 216.6l-1.3 .8M412.6 206.5v.2M412.6 206.5l.2 .1-17.1 9.3 1-.5M412.6 206.5l-1 .6M413.6 217.1v1l-1.3 .7"/>
<path d="M413.6 217.1l-1.3 .7M414.1 206.5v1.4M414.1 207.9l-18.2 10.1M414.1 206.5l-18.2 10.1M414.7 207.5l.3 .1M414.9 206.5v.9l-.8 .5M414.9 206.5l-.8 .5M415 207.6v1.3l-3.7 2.1M415 207.6l-19.6 10.8M423.3 202.2v2.7M424.8 206.4l2.3 .9M424.8 204.1l-12.9 7.2"/>
<path d="M424.9 204.1l.4 .1M424.9 204.1h-.1M425.3 204.2h.1M425.4 204.2l.5 .8-.1 .8M425.7 205.8l-13.2 7.4M425.8 205.8h-.1M427.1 203.8v3.5M428.4 212.7l3.6 1.5M428.4 202.6v1.7M430 203.4v2.3l-2.9 1.6M432 210.7v3.5M434.6 209.2v3.5l-2.6 1.5"/>
<path d="M451.1 200l3.7 1.5M146.9 223.7h1.6v.6h-1.6zM147.9 223.7v.6M147.9 227v2M171.5 234.2v-1.9h20.8v1.9M182.4 225h.1M182.4 225v.1M182.4 224.9v.1M182.4 225.1h.1M182.4 224.9h.1M182.5 224.9h.1M182.5 225.2h.1"/>
<path d="M182.6 224.8h.1M182.6 225.2h.1M182.7 224.8h.1M182.7 225.2h.1M182.7 224.9h.1M182.8 224.9h.1M182.8 225.2h-.1M182.8 224.9v.1M182.8 225.1h.1M182.8 225h.1M182.8 225v.1M182.9 228v1"/>
<path d="M183.6 227.5h.1M183.6 227.6h.1M183.7 227.4l-.1 .1M183.7 227.4h.1M183.7 227.6h.1M183.8 227.4h.1M183.8 227.4v.1M183.8 227.6h.1M183.8 227.5h.1M184.3 221.7h3.6v3.6h-3.6zM188.1 221.7h3.6v3.6h-3.6zM191.9 221.7h3.6v3.6h-3.6z"/>
<path d="M195.7 221.7h3.6v3.6h-3.6zM197.1 220.3h1.6v.8h-1.6zM198.6 237.9h1.6v.8h-1.6zM199.2 238.7v.8M199.5 221.7h3.6v3.6h-3.6zM199.6 238.7v.8M203.3 221.7h3.6v3.6h-3.6zM207.1 221.7h3.6v3.6h-3.6zM210.9 221.7h3.6v3.6h-3.6zM244.6 237.9h1.6v.8h-1.6zM245.2 238.7v.8M245.6 238.7v.8"/>
<path d="M248.7 239.1v-2.2h-6.5v6.5M250.9 237.1l-4 3.5M252.8 234.2v14.9h-12.9v-3.8h11M307.4 234.2v-1.9h25v11.8h-25v-1.9h-54.6M332.4 234.2h-81.5v14.9M405.3 223.8v5.2M407.9 224.1v3.5l-2.6 1.4M136.9 253.6v4.2h.9M138.6 255.5a1 1 0 0 0 0 1.3M138.6 256.8h.1M138.7 255.4a1 1 0 0 1 1.4 0 1 1 0 0 1 0 1.4 1 1 0 0 1-1.4 0M138.7 255.4l-.1 .1"/>
<path d="M141.9 253.6v4.2h-.9M143.9 251.7v-7h2v8.9h-11v-1.9h11M143.9 250.5h2M145.9 247.6h10.8M145.9 245.6h12M147.9 259.3v1.9M149.2 258.3h-3v1h34.7v1.9M149.2 259.3v-1.2h30.4v1.2M157.9 245.3h6.4v3.8h-6.4zM157.9 246h-1.2v2.5h1.2M161.2 245.3v-8.4h6.5v8.4M161.2 249.1v.4h6.5v-.4"/>
<path d="M163.3 249.5v1.6h2.2v-1.6M164.3 251.1v3h.2v-3M164.3 246.9h.2M164.3 247.5h.2M164.5 245.3h41.4v3.8h-41.4zM167.7 244.1h2.2M167.7 242.2h2.2M169.2 244.1v1.2M169.9 245.3v-11.1h24v11.1M171 245.3v-8.2h1.9v8.2M181 245.3v-8.2h1.9v8.2M182.9 259.7v1.5"/>
<path d="M183.2 258.7h-1.2v1h33.9v1.5M183.2 259.7v-1.6h32.4v1.6M191 245.3v-8.2h1.9v8.2M193.9 244.1h.7M193.9 242.2h2M194.6 245.3v-1.9h4.7v1.9M195.9 243.4v-3.9h7v3.9M197.1 247.2l.1 .4M197.1 247.1v.1M197.2 247.6l.1 .1M197.3 247.7l.2 .2M197.5 246.5l-.4 .6"/>
<path d="M197.5 247.9l.1 .1M197.6 246.5l.9 .2 .2 .5-.1 .4M197.6 246.5h-.1M197.6 248h.6M197.8 242.2h1.4M197.8 243.4v-2h3.2v2M198.3 248h-.1M198.5 250.9h1.9v1.4h-1.9zM198.6 247.7l-.3 .3M198.6 247.6v.1M198.8 243.4v-1.1h1.2v1.1M198.8 249.1v1.8"/>
<path d="M199.2 241.4v.9M199.3 252.3v1.8h.2v-1.8M199.3 244.6h.2M199.3 244.2h.2M199.5 245.3v-1.9h4.7v1.9M199.6 241.4v.9M200 249.1v1.8M204.2 244.6h.8M204.2 244.2h.8M205 243.6h.8v1.6h-.8zM205.9 247.6h.8M205.9 245.6h12"/>
<path d="M205.9 247.4h.8M205.9 247h.8M206.7 246.4h.8v1.6h-.8zM207.5 247.6h10.4M217.9 251.7h11v1.9h-11v-8.9h2v7M217.9 250.5h2M221.9 253.6v4.2h.9M226.9 253.6v4.2h-.9M230.4 259.7h12.5M231.4 259.3h-1v7.8h4v-4M238.3 246.4h.8v1.6h-.8zM239.1 247.4h.8"/>
<path d="M239.1 247h.8M239.8 247.4l.1 .5M239.9 246.6l-.1 .4M241.9 245.3v-1.9h7v1.9M241.9 244.9l-.5 .4M242.1 244.3l.1 .5M242.1 244.2v.1M242.2 249.1v.4h2.6M242.2 244.8h.1M242.3 244.8l.2 .3M242.5 243.7l-.4 .5M242.5 245.1h.1"/>
<path d="M242.6 243.7l.9 .1 .2 .5-.1 .5M242.6 243.7h-.1M242.6 245.1h.6M242.9 258.1h-11.5v1.6M243.3 245.1h-.1M243.6 244.8l-.3 .3M243.6 244.8h.1M243.9 243.4v-3.9h3v3.9M243.9 243.2l-.3 .2M244.3 249.5l.2 1.6M244.5 250.9h1.9v1.4h-1.9zM244.8 249.1v1.8"/>
<path d="M244.9 258.1h14.5v1.6M244.9 257.1h21.3M244.9 255.1h21.3M245.3 252.3v1.8h.2v-1.8M246 249.1v1.8M246.1 247.2l.2 .5 .4 .3M246.1 247.1v.1M246.3 246.8l-.2 .3M246.3 246.7v.1M246.5 249.5l-.1 1.6M246.7 246.5l-.4 .2M246.7 248h.1"/>
<path d="M246.8 246.4l.6 .2 .3 .5M246.8 246.4l-.1 .1M247.7 247.1v.1M247.7 247.2l-.3 .6-.6 .2M248.7 249.1v.4h-2.7M259.4 258.3h2v1h-.8M259.4 258.7h1.2v1h-15.7M260.4 259.7v1.5M265.9 251.7h28v1.9h-28zM266.2 253.6v4.2h4.5v-4.2M270.7 257.1h18.5M270.7 255.1h18.5"/>
<path d="M284.4 242.2v1.9h12v-1.9M287.4 251.7v-1.2h1.4v-5.8h3.2v5.8h1.4v1.2M287.9 244.1v4.2h.9M289.2 253.6v4.2h4.5v-4.2M292.9 244.1v4.2h-.9M293.7 257.1h17.2M293.7 255.1h17.2M134.9 263.1h94M134.9 261.2h94v5.9h-94zM136.4 261.2v-1.2h1.4v-5.8h3.2v5.8h1.4v1.2M221.4 261.2v-1.2h1.4v-5.8h3.2v5.8h1.4v1.2M230.4 261.2h85.5v1.9h-85.5"/>
<path d="M242.9 260h2M242.9 261.2v-7h2v7M271.4 263.1v4h4v-4M306.4 263.1v4h4v-4M310.9 260h2M310.9 261.2v-7h2v7"/>
<circle cx="224.4" cy="256.1" r="1"/>
<circle cx="290.4" cy="246.6" r="1"/>
</g>
<path d="M133.7 127h1.2M133.9 127v102M346.1 188.7l-20.2 .4M133.7 232.3h1.2M133.7 229h1.2M133.9 232.3v34.8M133.7 267.1h1.2v1.2M134.9 268.1h94M228.9 267.1v1.2" fill="none" stroke="#000" stroke-width=".3"/>
<g fill="#000">
<path d="M133.9 127l.8 2.5h-1.6zM133.9 232.3l.8 2.5h-1.6zM133.1 226.5h1.6l-.8 2.5zM133.1 264.6h1.6l-.8 2.5zM134.9 268.1l2.5-.8v1.6zM226.4 267.3l2.5 .8-2.5 .8z"/>
<circle cx="346.1" cy="188.7" r=".6"/>
</g>
<circle cx="322.4" cy="189.2" r="3.5" fill="#fff" stroke="#000" stroke-width=".35"/>
<path d="M365.2 190.8l-39.2 5.9" fill="none" stroke="#000" stroke-width=".3"/>
<circle cx="365.2" cy="190.8" r=".6" fill="#000"/>
<circle cx="322.6" cy="197.2" r="3.5" fill="#fff" stroke="#000" stroke-width=".35"/>
<path d="M366.1 196.2l-39.8 10.1" fill="none" stroke="#000" stroke-width=".3"/>
<circle cx="366.1" cy="196.2" r=".6" fill="#000"/>
<circle cx="322.9" cy="207.2" r="3.5" fill="#fff" stroke="#000" stroke-width=".35"/>
<path d="M366.1 197.6l-39.6 16.6" fill="none" stroke="#000" stroke-width=".3"/>
<circle cx="366.1" cy="197.6" r=".6" fill="#000"/>
<circle cx="323.2" cy="215.5" r="3.5" fill="#fff" stroke="#000" stroke-width=".35"/>
<path d="M370.9 212l-23.4 22.6" fill="none" stroke="#000" stroke-width=".3"/>
<circle cx="370.9" cy="212" r=".6" fill="#000"/>
<circle cx="345" cy="237" r="3.5" fill="#fff" stroke="#000" stroke-width=".35"/>
<path d="M391.8 202.1l-17.7 34.2" fill="none" stroke="#000" stroke-width=".3"/>
<circle cx="391.8" cy="202.1" r=".6" fill="#000"/>
<circle cx="372.5" cy="239.4" r="3.5" fill="#fff" stroke="#000" stroke-width=".35"/>
<path d="M392.7 207.2l-10.7 29.5" fill="none" stroke="#000" stroke-width=".3"/>
<circle cx="392.7" cy="207.2" r=".6" fill="#000"/>
<circle cx="380.8" cy="240" r="3.5" fill="#fff" stroke="#000" stroke-width=".35"/>
<path d="M392.7 208.6l-3.3 28.3" fill="none" stroke="#000" stroke-width=".3"/>
<circle cx="392.7" cy="208.6" r=".6" fill="#000"/>
<circle cx="389" cy="240.4" r="3.5" fill="#fff" stroke="#000" stroke-width=".35"/>
<path d="M397.4 194.6l-.4 42.4" fill="none" stroke="#000" stroke-width=".3"/>
<circle cx="397.4" cy="194.6" r=".6" fill="#000"/>
<circle cx="397" cy="240.5" r="3.5" fill="#fff" stroke="#000" stroke-width=".35"/>
<path d="M397.6 197.1l6.8 39.9" fill="none" stroke="#000" stroke-width=".3"/>
<circle cx="397.6" cy="197.1" r=".6" fill="#000"/>
<circle cx="405" cy="240.4" r="3.5" fill="#fff" stroke="#000" stroke-width=".35"/>
<path d="M410.7 215.1l9.8 21.2" fill="none" stroke="#000" stroke-width=".3"/>
<circle cx="410.7" cy="215.1" r=".6" fill="#000"/>
<circle cx="421.9" cy="239.5" r="3.5" fill="#fff" stroke="#000" stroke-width=".35"/>
<path d="M432.8 200.8l35.6 14.4" fill="none" stroke="#000" stroke-width=".3"/>
<circle cx="432.8" cy="200.8" r=".6" fill="#000"/>
<circle cx="471.6" cy="216.6" r="3.5" fill="#fff" stroke="#000" stroke-width=".35"/>
<path d="M454.9 190.4l14 1" fill="none" stroke="#000" stroke-width=".3"/>
<circle cx="454.9" cy="190.4" r=".6" fill="#000"/>
<circle cx="472.4" cy="191.7" r="3.5" fill="#fff" stroke="#000" stroke-width=".35"/>
<path d="M468.9 180.4l-48.5 4" fill="none" stroke="#000" stroke-width=".3"/>
<circle cx="420.4" cy="184.4" r=".6" fill="#000"/>
<circle cx="472.4" cy="180.1" r="3.5" fill="#fff" stroke="#000" stroke-width=".35"/>
<path d="M467.7 141.1l-64.6 41.6" fill="none" stroke="#000" stroke-width=".3"/>
<circle cx="403.1" cy="182.7" r=".6" fill="#000"/>
<circle cx="470.6" cy="139.2" r="3.5" fill="#fff" stroke="#000" stroke-width=".35"/>
<path d="M428.7 136.9l-21.1 33.4" fill="none" stroke="#000" stroke-width=".3"/>
<circle cx="407.6" cy="170.3" r=".6" fill="#000"/>
<circle cx="430.5" cy="134" r="3.5" fill="#fff" stroke="#000" stroke-width=".35"/>
<path d="M381.5 136.1l8.9 28" fill="none" stroke="#000" stroke-width=".3"/>
<circle cx="390.4" cy="164.1" r=".6" fill="#000"/>
<circle cx="380.5" cy="132.7" r="3.5" fill="#fff" stroke="#000" stroke-width=".35"/>
<path d="M326.5 157.3l41.8 17.1" fill="none" stroke="#000" stroke-width=".3"/>
<circle cx="368.3" cy="174.4" r=".6" fill="#000"/>
<circle cx="323.3" cy="155.9" r="3.5" fill="#fff" stroke="#000" stroke-width=".35"/>
<path d="M464.1 272h120v114h-120z" fill="#fff" stroke="#000" stroke-width=".5"/>
<g fill="none" stroke="#000" stroke-width=".3">
<path d="M464.1 278h120M476.1 272v114M536.1 272v114M548.1 272v114M464.1 284h120M464.1 290h120M464.1 296h120M464.1 302h120M464.1 308h120M464.1 314h120M464.1 320h120M464.1 326h120"/>
<path d="M464.1 332h120M464.1 338h120M464.1 344h120M464.1 350h120M464.1 356h120M464.1 362h120M464.1 368h120M464.1 374h120M464.1 380h120"/>
</g>
<path d="M10 386h574.1v24h-574.1z" fill="none" stroke="#000" stroke-width=".5"/>
<path d="M297 386v24" fill="none" stroke="#000" stroke-width=".35"/>
<text font-size="6" x="14" y="397.2">Carving duplicator on round rail · Duplicator</text>
<text font-size="4" x="301" y="396.4">Scale 1:10</text>
<g font-size="3.5">
<text x="379.5" y="134">6</text>
<text x="428.6" y="135.2">18</text>
<text x="468.7" y="140.4">17</text>
<text x="322.3" y="157.2">9</text>
<text x="471.5" y="181.4">4</text>
<text x="321.5" y="190.5">5</text>
<text x="471.5" y="192.9">8</text>
<text x="320.6" y="198.5">13</text>
<text x="320.9" y="208.5">15</text>
<text x="321.3" y="216.8">11</text>
<text x="469.7" y="217.8">10</text>
<text x="344" y="238.3">2</text>
<text x="370.5" y="240.7">14</text>
<text x="378.9" y="241.3">16</text>
<text x="387" y="241.6">12</text>
<text x="396" y="241.8">1</text>
<text x="404" y="241.7">3</text>
<text x="421" y="240.7">7</text>
<text x="14" y="405.3">Views: front, top, right, iso · third angle · hidden lines omitted · mm · A2</text>
<text x="301" y="405.3">the Woodsmith duplicator on round rail, puzzle size: Y 700 side rails, one X shaft 760 the main rail; the tools 450 ahead of it on two arms, the sand box behind · offkilter</text>
</g>
<g font-size="3">
<text x="133.8" y="181.4" transform="rotate(-90 133.8 181.4)">1020</text>
<text x="133.8" y="252.2" transform="rotate(-90 133.8 252.2)">348</text>
<text x="179.4" y="270.4">940</text>
<text x="466.1" y="276.1">ITEM</text>
<text x="478.1" y="276.1">PART</text>
<text x="538.1" y="276.1">QTY</text>
<text x="550.1" y="276.1">MATERIAL</text>
<text x="466.1" y="282.1">1</text>
<text x="478.1" y="282.1">Base</text>
<text x="538.1" y="282.1">1</text>
<text x="550.1" y="282.1">ply</text>
<text x="466.1" y="288.1">2</text>
<text x="478.1" y="288.1">Battens · Part 1</text>
<text x="538.1" y="288.1">1</text>
<text x="550.1" y="288.1">ply</text>
<text x="466.1" y="294.1">3</text>
<text x="478.1" y="294.1">Battens · Part 2</text>
<text x="538.1" y="294.1">1</text>
<text x="550.1" y="294.1">ply</text>
<text x="466.1" y="300.1">4</text>
<text x="478.1" y="300.1">Battens · Part 3</text>
<text x="538.1" y="300.1">1</text>
<text x="550.1" y="300.1">ply</text>
<text x="466.1" y="306.1">5</text>
<text x="478.1" y="306.1">Y supports SK20 · Part 1</text>
<text x="538.1" y="306.1">1</text>
<text x="550.1" y="306.1">aluminium</text>
<text x="466.1" y="312.1">6</text>
<text x="478.1" y="312.1">Y supports SK20 · Part 2</text>
<text x="538.1" y="312.1">1</text>
<text x="550.1" y="312.1">aluminium</text>
<text x="466.1" y="318.1">7</text>
<text x="478.1" y="318.1">Y supports SK20 · Part 3</text>
<text x="538.1" y="318.1">1</text>
<text x="550.1" y="318.1">aluminium</text>
<text x="466.1" y="324.1">8</text>
<text x="478.1" y="324.1">Y supports SK20 · Part 4</text>
<text x="538.1" y="324.1">1</text>
<text x="550.1" y="324.1">aluminium</text>
<text x="466.1" y="330.1">9</text>
<text x="478.1" y="330.1">Y shafts · Part 1</text>
<text x="538.1" y="330.1">1</text>
<text x="550.1" y="330.1">steel</text>
<text x="466.1" y="336.1">10</text>
<text x="478.1" y="336.1">Y shafts · Part 2</text>
<text x="538.1" y="336.1">1</text>
<text x="550.1" y="336.1">steel</text>
<text x="466.1" y="342.1">11</text>
<text x="478.1" y="342.1">Platforms · Part 1</text>
<text x="538.1" y="342.1">1</text>
<text x="550.1" y="342.1">ply</text>
<text x="466.1" y="348.1">12</text>
<text x="478.1" y="348.1">Platforms · Part 2</text>
<text x="538.1" y="348.1">1</text>
<text x="550.1" y="348.1">ply</text>
<text x="466.1" y="354.1">13</text>
<text x="478.1" y="354.1">Fences · Part 1</text>
<text x="538.1" y="354.1">1</text>
<text x="550.1" y="354.1">ply</text>
<text x="466.1" y="360.1">14</text>
<text x="478.1" y="360.1">Fences · Part 2</text>
<text x="538.1" y="360.1">1</text>
<text x="550.1" y="360.1">ply</text>
<text x="466.1" y="366.1">15</text>
<text x="478.1" y="366.1">Blank</text>
<text x="538.1" y="366.1">1</text>
<text x="550.1" y="366.1">ply</text>
<text x="466.1" y="372.1">16</text>
<text x="478.1" y="372.1">Pattern plate</text>
<text x="538.1" y="372.1">1</text>
<text x="550.1" y="372.1">ply</text>
<text x="466.1" y="378.1">17</text>
<text x="478.1" y="378.1">Gantry</text>
<text x="538.1" y="378.1">1</text>
<text x="466.1" y="384.1">18</text>
<text x="478.1" y="384.1">Arm</text>
<text x="538.1" y="384.1">1</text>
</g>
</svg>
